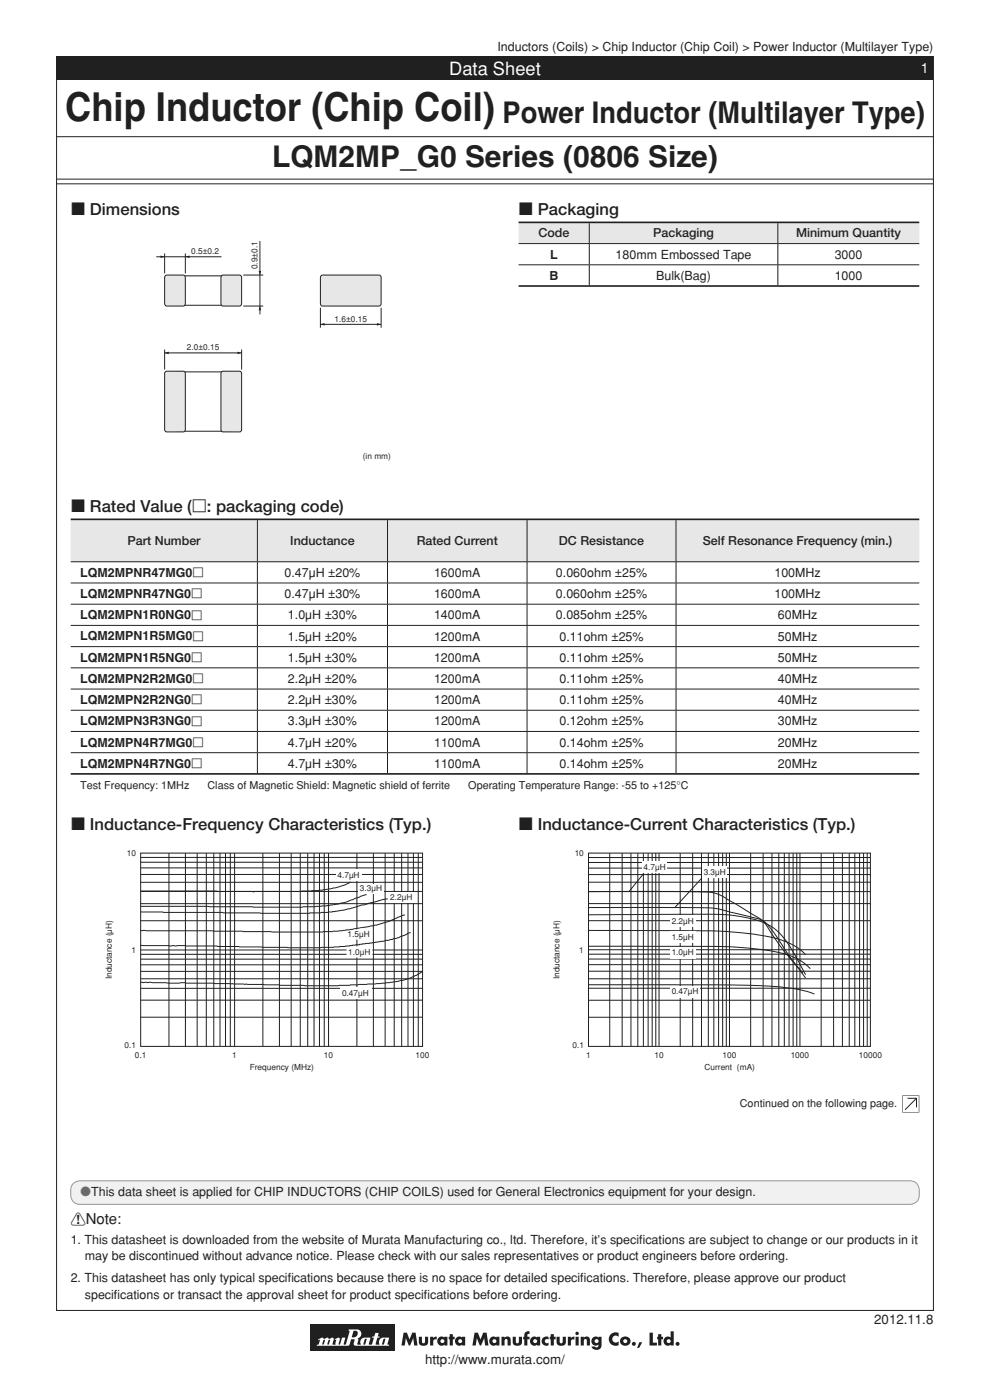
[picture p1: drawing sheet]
<svg xmlns="http://www.w3.org/2000/svg" width="210mm" height="297mm" viewBox="0 0 210 297" stroke-linecap="round" stroke-linejoin="round" font-family="sans-serif">
<path d="M12 12h186v266h-186z" fill="none" stroke="#231f20" stroke-width=".21"/>
<g fill="#231f20">
<path d="M12 12h186v5h-186z"/>
<path d="M85.6 282.7h.7l.6 1.5 .6-1.5h.7l.4 2.7h-.7l-.2-1.5-.7 1.5h-.3l-.6-1.5-.2 1.5h-.7z"/>
<path d="M88.8 283.6h.7v1.2l.3 .2 .3-.2 .1-1.2h.6v1.1a1.01 1.01 0 0 1-1 .8 1.01 1.01 0 0 1-1-.8z"/>
<path d="M91.2 283.6h.7v.3l.4-.3h.3v.6h-.5l-.2 .2v1h-.7z"/>
<path d="M95.4 283h.7v.6h.3v.5h-.3v1.3h-.7v-1.3h-.2v-.5h.2z"/>
<path d="M100.7 282.7h.7l.5 1.5 .6-1.5h.7l.4 2.7h-.7l-.2-1.5-.6 1.5h-.3l-.7-1.5-.2 1.5h-.7z"/>
<path d="M106.4 283.6h.6v.2a.72 .72 0 0 1 .9-.2 .72 .72 0 0 1 .4 .7v1.1h-.6v-1.1l-.3-.3-.3 .3-.1 1.1h-.6z"/>
<path d="M108.8 283.6h.6v1.2l.3 .2 .3-.2 .1-1.2h.6v1.1a1.01 1.01 0 0 1-1 .8 1.01 1.01 0 0 1-.9-.8z"/>
<path d="M111.4 282.7l.4-.3 .5 .1v.5l-.4 .1v.5h.4v.5h-.4v1.3h-.7v-1.3h-.2v-.5h.2z"/>
<path d="M115.1 283.9l.5-.3 .5-.1 .3 .1v.6a.46 .46 0 0 0-.7 0 .46 .46 0 0 0 0 .6 .46 .46 0 0 0 .7 0v.6a1 1 0 0 1-1.3-.2 1 1 0 0 1 0-1.3z"/>
<path d="M116.8 283h.7v.6h.4v.5h-.4v1.3h-.7v-1.3h-.2v-.5h.2z"/>
<path d="M118.1 283.6h.6v1.2l.3 .2 .3-.2 .1-1.2h.6v1.1a1.01 1.01 0 0 1-1 .8 1.01 1.01 0 0 1-.9-.8z"/>
<path d="M120.5 283.6h.6v.3l.4-.3h.3v.6h-.5l-.2 .2v1h-.6z"/>
<path d="M123.2 283.6h.6v.2a.72 .72 0 0 1 .9-.2 .72 .72 0 0 1 .4 .7v1.1h-.6v-1.1l-.3-.3-.3 .3-.1 1.1h-.6z"/>
<path d="M129.5 283.1l.8-.4h.7l.2 .1v.8a.75 .75 0 0 0-1.1-.1 .75 .75 0 0 0 0 1.1 .75 .75 0 0 0 1.1-.1v.9a1.45 1.45 0 0 1-1.8-.5 1.45 1.45 0 0 1 .1-1.8z"/>
<path d="M135.6 284.7h.6l-.6 1.2h-.5z"/>
<path d="M137.8 282.7h.7v2.1h.8v.6h-1.5z"/>
<path d="M139.6 283h.7v.6h.3v.5h-.3v1.3h-.7v-1.3h-.2v-.5h.2z"/>
<path d="M65.8 281h18.1v5.5h-18.1z"/>
<path d="M93 283.8a.94 .94 0 0 0-.1 1.4 .94 .94 0 0 0 1.3 0v.2h.7v-1.8h-.7v.2l-.1-.2a.89 .89 0 0 0-1.1 .2zM93.4 284.5a.45 .45 0 0 1 .9 0 .45 .45 0 0 1-.9 0z"/>
<path d="M96.8 283.8a.94 .94 0 0 0-.1 1.4 .94 .94 0 0 0 1.3 0v.2h.7v-1.8h-.7v.2l-.1-.2a.89 .89 0 0 0-1.1 .2zM97.2 284.5a.42 .42 0 0 1 .8 0 .42 .42 0 0 1-.8 0z"/>
<path d="M104 283.8a.94 .94 0 0 0-.1 1.4 .94 .94 0 0 0 1.4 0v.2h.6v-1.8h-.6v.2l-.2-.2a.89 .89 0 0 0-1.1 .2zM104.5 284.5a.42 .42 0 0 1 .8 0 .42 .42 0 0 1-.8 0z"/>
<path d="M112.7 283.8a.94 .94 0 0 0-.1 1.4 .94 .94 0 0 0 1.3 0v.2h.7v-1.8h-.7v.2l-.1-.2a.89 .89 0 0 0-1.1 .2zM113.1 284.5a.42 .42 0 0 1 .8 0 .42 .42 0 0 1-.8 0z"/>
<path d="M122.1 282.9a.37 .37 0 0 1 .7 0 .37 .37 0 0 1-.7 0zM122.1 283.6h.6v1.8h-.6z"/>
<path d="M125.7 283.8a.93 .93 0 0 0-.1 1.3 .93 .93 0 0 0 1.4 .1 .47 .47 0 0 1-.6 .6l-.2-.1h-.7a1.1 1.1 0 0 0 1.2 .6 1.1 1.1 0 0 0 .9-1v-1.7h-.6l-.1 .2a.79 .79 0 0 0-1.2 0zM126.1 284.5a.45 .45 0 0 1 .9 0 .45 .45 0 0 1-.9 0z"/>
<path d="M131.7 283.9a1.05 1.05 0 0 0 .9 1.6 1.05 1.05 0 0 0 .9-1.6 1.27 1.27 0 0 0-1.8 0zM132.2 284.5a.45 .45 0 0 1 .9 0 .45 .45 0 0 1-.9 0z"/>
<path d="M142.3 282.4v1.4a.93 .93 0 0 0-1.3 .1 .93 .93 0 0 0 0 1.2 .93 .93 0 0 0 1.3 .1v.2h.6v-3zM141.4 284.5a.45 .45 0 0 1 .9 0 .45 .45 0 0 1-.9 0z"/>
<circle cx="134.4" cy="285.1" r=".42"/>
<circle cx="143.7" cy="285.1" r=".42"/>
</g>
<path d="M67.5 284.2l.9-.4 .4 .2-.4 1.1 .1 .2 .2-.2 .3-.8-.2-.1v-.2l.6-.2h.2l.1 .2h.2l-.5 1.1 .2 .2 .2-.2 .2-.8-.1-.1v-.2l.8-.2 .1 .3-.3 1 .6 .2 .2-1-.2-.1-.1-.1 .8-.3 .3 .3-.3 1 .2 .2 .2-.2 .4-1.3h.6l-.3 1.3 .3 .2 .2-.2 .8-2.7-.2-.1v-.2l1.8-.1a.98 .98 0 0 1 .8 .9 .98 .98 0 0 1-.7 1.1l.1 .3-.2 .9h.7a.96 .96 0 0 1 .9-1.4h1.2l-.2 .6h-.7l.1-.4-.4 .1-.3 1.1h.3l.3-.8h.7l-.2 .7 .5 .2 .2-.2 .4-1.3-.4-.1 .1-.1 .4-.1 .2-.7h.7l-.2 .7 .4 .2-.4 .1-.4 1.3 .1 .2 .7-.1a.95 .95 0 0 1 .8-1.4h1.2l-.1 .5h-.7v-.3l-.3 .1-.3 1.1h.3l.3-.9h.7l-.2 .8 .3 .2v.2h-6.9a.45 .45 0 0 1-.6-.5l.2-.8-.4-.1v-.4h.2a.72 .72 0 0 0 .9-.7 .72 .72 0 0 0-.9-.7l-.4 1.3 .2 .1v.4l-.3 .1-.3 1-.3 .3h-6.6l-.1-.2 .4-.2 .3-.8h-.4z" fill="#fff"/>
<path d="M15.4 251.2a2.19 2.19 0 0 1 1.6-.7h176a2.3 2.3 0 0 1 2 3 1.93 1.93 0 0 1-2 2h-176a2.3 2.3 0 0 1-2-3l.1-.7z" fill="#f1f1f2"/>
<path d="M15.4 251.2a2.19 2.19 0 0 1 1.6-.7h176a2.3 2.3 0 0 1 2 3 1.93 1.93 0 0 1-2 2h-176a2.3 2.3 0 0 1-2-3l.1-.7z" fill="none" stroke="#939598" stroke-width=".21"/>
<path d="M12 29h186zM12 38h186zM12 39h186zM37.4 78.9h11.4v12.6h-11.4z" fill="none" stroke="#231f20" stroke-width=".21"/>
<path d="M35.1 78.8l3.8-.1 .4 .3v12.1l-.2 .5h-3.7l-.4-.2-.1-12.2z" fill="#e6e7e8"/>
<path d="M37.2 58.5h11.6v6.3h-11.6zM35.1 78.8l3.8-.1 .4 .3v12.1l-.2 .5h-3.7l-.4-.2-.1-12.2z" fill="none" stroke="#231f20" stroke-width=".21"/>
<path d="M35.1 58.4h3.8l.4 .2v5.8l-.2 .5h-3.7l-.4-.2-.1-5.8z" fill="#e6e7e8"/>
<path d="M35.1 58.4h3.8l.4 .2v5.8l-.2 .5h-3.7l-.4-.2-.1-5.8z" fill="none" stroke="#231f20" stroke-width=".21"/>
<path d="M47.1 78.8l3.7-.1 .4 .3 .1 12.1-.3 .5h-3.7l-.4-.2v-12.2z" fill="#e6e7e8"/>
<path d="M47.1 78.8l3.7-.1 .4 .3 .1 12.1-.3 .5h-3.7l-.4-.2v-12.2z" fill="none" stroke="#231f20" stroke-width=".21"/>
<path d="M47.1 58.4h3.7l.4 .2 .1 5.8-.3 .5h-3.7l-.4-.2v-5.8z" fill="#e6e7e8"/>
<path d="M47.1 58.4h3.7l.4 .2 .1 5.8-.3 .5h-3.7l-.4-.2v-5.8z" fill="none" stroke="#231f20" stroke-width=".21"/>
<path d="M68.2 58.4h12.4l.2 .5v5.8l-.4 .2h-12.2l-.2-.5v-5.5z" fill="#e6e7e8"/>
<path d="M68.2 58.4h12.4l.2 .5v5.8l-.4 .2h-12.2l-.2-.5v-5.5z" fill="none" stroke="#231f20" stroke-width=".21"/>
<g fill="#231f20">
<path d="M39.3 54.5l.9-.3v.5z"/>
<path d="M34 54.2l.9 .3-.9 .2z"/>
</g>
<path d="M33.2 54.5h13.8M34.9 53.8v4.2M39.3 53.8v4.2" fill="none" stroke="#231f20" stroke-width=".21"/>
<g fill="#231f20">
<path d="M34.9 74.9l.9-.3v.5z"/>
<path d="M50.4 74.6l.9 .3-.9 .2z"/>
</g>
<path d="M34.9 74.2v4.2M34.9 74.9h16.4M51.3 74.2v4.2" fill="none" stroke="#231f20" stroke-width=".21"/>
<g fill="#231f20">
<path d="M55.1 64.9l.3 .9h-.5z"/>
<path d="M54.9 57.5h.5l-.3 .9z"/>
</g>
<path d="M51.6 58.4h4.2M55.1 51.1v15.6M51.6 64.9h4.2" fill="none" stroke="#231f20" stroke-width=".21"/>
<g fill="#231f20">
<path d="M80 68.5l.8 .3-.8 .3z"/>
<path d="M68 68.8l.8-.3v.6z"/>
</g>
<path d="M68 65.3v4.2M68 68.8h12.8M80.8 65.3v4.2" fill="none" stroke="#231f20" stroke-width=".21"/>
<path d="M110 47.2h15v4.5h-15zM125 47.2h40v4.5h-40zM165 47.2h30v4.5h-30z" fill="#e6e7e8"/>
<path d="M110 47.2h85M110 60.7h85" fill="none" stroke="#231f20" stroke-width=".35"/>
<path d="M110 51.7h85M110 56.2h85M125 47.4v4.2M125 51.7v4.4M125 56.2v4.3M165 47.4v4.2M165 51.7v4.4M165 56.2v4.3" fill="none" stroke="#231f20" stroke-width=".21"/>
<path d="M15 110.2h39.6v9h-39.6zM54.6 110.2h27.6v9h-27.6zM82.2 110.2h29.6v9h-29.6zM111.8 110.2h31.6v9h-31.6zM143.4 110.2h51.6v9h-51.6z" fill="#e6e7e8"/>
<path d="M15 110.2h180M15 164.2h180" fill="none" stroke="#231f20" stroke-width=".35"/>
<g fill="none" stroke="#231f20" stroke-width=".21">
<path d="M15 119.2h180M54.6 119.2v4.4M54.6 110.4v8.7M82.2 119.2v4.4M82.2 110.4v8.7M111.8 119.2v4.4M111.8 110.4v8.7M143.4 110.4v8.7M143.4 119.2v4.4M15 123.7h180M15 128.2h180M15 132.7h180"/>
<path d="M15 137.2h180M54.6 123.7v4.4M54.6 128.2v4.4M54.6 132.7v4.4M54.6 137.2v4.4M82.2 123.7v4.4M82.2 128.2v4.4M82.2 132.7v4.4M82.2 137.2v4.4M111.8 123.7v4.4M111.8 128.2v4.4M111.8 132.7v4.4"/>
<path d="M111.8 137.2v4.4M143.4 123.7v4.4M143.4 128.2v4.4M143.4 132.7v4.4M143.4 137.2v4.4M15 141.7h180M15 146.2h180M15 150.7h180M15 155.2h180M15 159.7h180M54.6 141.7v4.4M54.6 146.2v4.4"/>
<path d="M54.6 150.7v4.4M54.6 155.2v4.4M54.6 159.7v4.3M82.2 141.7v4.4M82.2 146.2v4.4M82.2 150.7v4.4M82.2 155.2v4.4M82.2 159.7v4.3M111.8 141.7v4.4M111.8 146.2v4.4M111.8 150.7v4.4M111.8 155.2v4.4"/>
<path d="M111.8 159.7v4.3M143.4 141.7v4.4M143.4 146.2v4.4M143.4 150.7v4.4M143.4 155.2v4.4M143.4 159.7v4.3"/>
</g>
<path d="M29.8 181h59.8v41h-59.8z" fill="#fff"/>
<g fill="none" stroke="#231f20" stroke-width=".21">
<path d="M29.8 181h59.8v41h-59.8zM29.8 195.3h59.8M29.8 191.7h59.8M29.8 189.1h59.8M29.8 187.2h59.8M29.8 185.5h59.8M29.8 184.1h59.8M29.8 182.9h59.8M29.8 181.9h59.8M35.8 181v41M39.3 181v41M41.8 181v41"/>
<path d="M43.8 181v41M45.3 181v41M46.7 181v41M47.8 181v41M48.9 181v41M49.8 181v41M55.8 181v41M59.3 181v41M61.8 181v41M63.7 181v41M65.3 181v41M66.6 181v41"/>
<path d="M67.8 181v41M68.8 181v41M69.7 181v41M74.4 187.1a16.7 16.7 0 0 1-7 1.8l-13.6 .3-7.9-.2h-16.1M75.7 181v41M77.8 189.8l-1.9 .6a26.7 26.7 0 0 1-6.6 1.8l-5.2 .2-34.3-.1M79.2 181v41M81.7 181v41M82.3 190.7l-5.6 1.3-3.9 1.1-4.8 .6-12.7 .1-25.5-.3M83.6 181v41M85.2 181v41M85.9 194.1l-1.5 .5a27.1 27.1 0 0 1-8.8 2.4l-3 .5-4.3 .2-38.5-.3"/>
<path d="M86.5 181v41M87.1 197.8l-.4 .1a14.4 14.4 0 0 1-5.8 1.8l-7.7 1.1-5.2 .3-38.2-.6M87.7 181v41M88.7 181v41M29.8 215.8h59.8M29.8 212.2h59.8M29.8 209.7h59.8M29.8 207.6h59.8M29.8 206.1h59.8M29.8 204.7h59.8M29.8 203.5h59.8M29.8 202.5h59.8"/>
<path d="M29.8 201.5h59.8M89.6 206.1a15.8 15.8 0 0 1-8.5 2.5l-9.4 .5h-7l-19.4-.5h-9.7l-5.8-.2"/>
</g>
<g fill="#fff">
<path d="M71.2 184.5h5.5v2.4h-5.5z"/>
<path d="M72.2 209.4h6.6v2.4h-6.6z"/>
<path d="M73.5 201l1.5-.2h4v2.3h-5.5z"/>
<path d="M73.4 197.6l3.3-.7h2.2v2.4h-5.5z"/>
<path d="M82.4 189.3h5.5v2.2h-5.5z"/>
<path d="M76 187.5h5.5v2.1h-5.5z"/>
<path d="M124.8 181h59.8v41h-59.8z"/>
</g>
<g fill="none" stroke="#231f20" stroke-width=".21">
<path d="M124.8 197.4l26.7 .1 5 .3 4.2 .5a17.8 17.8 0 0 1 9.6 3.7l.6 .5M124.8 194.1l26.3-.2 3.5 .2 3.9 .6a12 12 0 0 1 9.3 6.6l3.1 5.5M124.8 192.5h22.6a22.5 22.5 0 0 1 8.5 1.2l2.9 .7a7.1 7.1 0 0 1 4.1 1.8l1.3 1.6 3.2 4.9 3.5 4.8M124.8 181h59.8v41h-59.8zM124.8 195.3h59.8M124.8 191.7h59.8M124.8 187.2h59.8M124.8 185.5h59.8M124.8 184.2h59.8M124.8 183h59.8M124.8 181.9h59.8M129.3 181v41"/>
<path d="M132 181v41M133.8 181v41M135.3 181v41M136.5 181v41M136.6 185.3l-3.1 3.8M137.5 181v41M138.3 181v41M139.1 181v41M139.8 181v41M144.3 181v41M146.9 181v41M148.8 181v41"/>
<path d="M148.8 186.3l-5.6 6.2M150.3 181v41M151.4 181v41M152.4 181v41M153.3 181v41M154.1 181v41M154.7 181v41M159.2 181v41M161.9 181v41M163.7 181v41M165.2 181v41M166.4 181v41"/>
<path d="M167.4 181v41M168.2 181v41M169 181v41M169.7 181v41M174.2 181v41M176.8 181v41M178.7 181v41M180.1 181v41M181.3 181v41M182.3 181v41M183.2 181v41M184 181v41"/>
<path d="M184.6 189.1l-59.8 .1h21.6a15.6 15.6 0 0 1 6.5 .7l5.9 3.5a10.4 10.4 0 0 1 4.1 3.4l.2 .4a59.1 59.1 0 0 0 7.2 9.2M124.8 200.7l29.1 .1 4.9 .3 4.9 .7a14.1 14.1 0 0 1 8.2 3.7M124.8 208.9h27.4l8.5 .2 3.8 .2 3.7 .4 2.9 .6 1.7 .6M124.8 215.8h59.8M124.8 212.2h59.8M124.8 209.6h59.8M124.8 207.6h59.8M124.8 206h59.8M124.8 204.6h59.8M124.8 203.5h59.8M124.8 202.4h59.8M124.8 201.5h59.8"/>
</g>
<g fill="#fff">
<path d="M142.2 209.2h6.1v2.4h-6.1z"/>
<path d="M142.2 200.9h5.4v2.4h-5.4z"/>
<path d="M142.2 197.7h5.4v2.3h-5.4z"/>
<path d="M142.2 194.3h5.4v2.4h-5.4z"/>
<path d="M149 183.8h5.2v2.4h-5.2z"/>
<path d="M136.2 182.8h5.2v2.4h-5.2z"/>
</g>
<path d="M191.5 232.5h3.4v3.4h-3.4zM191.4 232.4v3.6h3.6v-3.6z" fill="#231f20"/>
<path d="M192.5 233h1.9v1.9M194.4 233l-2.4 2.4" fill="none" stroke="#231f20" stroke-width=".21"/>
<text font-size="8.5" fill="#231f20" x="13.8" y="25.8">Chip Inductor (Chip Coil)</text>
<g font-size="6.3" fill="#231f20">
<text x="106.6" y="26.1">Power Inductor (Multilayer Type)</text>
<text x="57.7" y="35.5">LQM2MP_G0 Series (0806 Size)</text>
</g>
<text font-size="3.9" fill="#fff" x="95.3" y="15.9">Data Sheet</text>
<g font-size="3.5" fill="#231f20">
<text x="15" y="45.6">c Dimensions</text>
<text x="110" y="45.6">c Packaging</text>
<text x="15" y="108.6">c Rated Value (p: packaging code)</text>
<text x="15" y="176.1">c Inductance-Frequency Characteristics (Typ.)</text>
<text x="110" y="176.1">c Inductance-Current Characteristics (Typ.)</text>
</g>
<text font-size="3.2" fill="#231f20" x="15" y="259.8">!Note:</text>
<text font-size="3" fill="#fff" x="195.3" y="15.6">1</text>
<g font-size="2.8" fill="#231f20">
<text x="185.4" y="280.9">2012.11.8</text>
<text x="90.2" y="289.4">http://www.murata.com/</text>
</g>
<g font-size="2.6" fill="#231f20">
<text x="105.5" y="10.8">Inductors (Coils) &gt; Chip Inductor (Chip Coil) &gt; Power Inductor (Multilayer Type)</text>
<text x="114.2" y="50.4">Code</text>
<text x="138.6" y="50.4">Packaging</text>
<text x="168.9" y="50.4">Minimum Quantity</text>
<text x="116.5" y="59.4">B</text>
<text x="116.7" y="54.9">L</text>
<text x="130.6" y="54.9">180mm Embossed Tape</text>
<text x="139.2" y="59.4">Bulk(Bag)</text>
<text x="177.1" y="59.4">1000</text>
<text x="177.1" y="54.9">3000</text>
<text x="27" y="115.6">Part Number</text>
<text x="61.6" y="115.6">Inductance</text>
<text x="88.4" y="115.6">Rated Current</text>
<text x="118.6" y="115.6">DC Resistance</text>
<text x="149.1" y="115.6">Self Resonance Frequency (min.)</text>
<text x="17" y="122.4">LQM2MPNR47MG0p</text>
<text x="60.3" y="122.4">0.47µH ±20%</text>
<text x="92.1" y="122.4">1600mA</text>
<text x="117.9" y="122.4">0.060ohm ±25%</text>
<text x="164.3" y="122.4">100MHz</text>
<text x="17" y="126.9">LQM2MPNR47NG0p</text>
<text x="17" y="131.4">LQM2MPN1R0NG0p</text>
<text x="60.3" y="126.9">0.47µH ±30%</text>
<text x="61.1" y="131.4">1.0µH ±30%</text>
<text x="92.1" y="126.9">1600mA</text>
<text x="92.1" y="131.4">1400mA</text>
<text x="117.9" y="126.9">0.060ohm ±25%</text>
<text x="117.9" y="131.4">0.085ohm ±25%</text>
<text x="164.3" y="126.9">100MHz</text>
<text x="165" y="131.4">60MHz</text>
<text x="17" y="135.9">LQM2MPN1R5MG0p</text>
<text x="61.1" y="135.9">1.5µH ±20%</text>
<text x="92.1" y="135.9">1200mA</text>
<text x="118.7" y="135.9">0.11ohm ±25%</text>
<text x="165" y="135.9">50MHz</text>
<text x="17" y="140.4">LQM2MPN1R5NG0p</text>
<text x="61.1" y="140.4">1.5µH ±30%</text>
<text x="92.1" y="140.4">1200mA</text>
<text x="118.7" y="140.4">0.11ohm ±25%</text>
<text x="165" y="140.4">50MHz</text>
<text x="17" y="144.9">LQM2MPN2R2MG0p</text>
<text x="17" y="149.4">LQM2MPN2R2NG0p</text>
<text x="61.1" y="144.9">2.2µH ±20%</text>
<text x="61.1" y="149.4">2.2µH ±30%</text>
<text x="92.1" y="144.9">1200mA</text>
<text x="92.1" y="149.4">1200mA</text>
<text x="118.7" y="144.9">0.11ohm ±25%</text>
<text x="118.7" y="149.4">0.11ohm ±25%</text>
<text x="165" y="144.9">40MHz</text>
<text x="165" y="149.4">40MHz</text>
<text x="17" y="153.9">LQM2MPN3R3NG0p</text>
<text x="61.1" y="153.9">3.3µH ±30%</text>
<text x="92.1" y="153.9">1200mA</text>
<text x="118.7" y="153.9">0.12ohm ±25%</text>
<text x="165" y="153.9">30MHz</text>
<text x="17" y="158.4">LQM2MPN4R7MG0p</text>
<text x="61.1" y="158.4">4.7µH ±20%</text>
<text x="92.1" y="158.4">1100mA</text>
<text x="118.7" y="158.4">0.14ohm ±25%</text>
<text x="165" y="158.4">20MHz</text>
<text x="17" y="162.9">LQM2MPN4R7NG0p</text>
<text x="61.1" y="162.9">4.7µH ±30%</text>
<text x="92.1" y="162.9">1100mA</text>
<text x="118.7" y="162.9">0.14ohm ±25%</text>
<text x="165" y="162.9">20MHz</text>
<text x="15" y="263.9">1. This datasheet is downloaded from the website of Murata Manufacturing co., ltd. Therefore, it’s specifcations are subject to change or our products in it</text>
<text x="135.6" y="263.9">i</text>
<text x="18" y="267.4">may be discontinued without advance notice. Please check with our sales representatives or product engineers before ordering.</text>
<text x="15" y="272">2. This datasheet has only typical specifcations because there is no space for detailed specif</text>
<text x="18" y="275.5">specif</text>
<text x="24.2" y="275.5">i cations or transact the approval sheet for product specif</text>
<text x="61" y="272">i</text>
<text x="89.9" y="275.5">i cations before ordering.</text>
<text x="123.1" y="272">i cations. Therefore, please approve our product</text>
</g>
<text font-size="2.6" fill="#6d6e70" x="17" y="253.8">oThis data sheet is applied for CHIP INDUCTORS (CHIP COILS) used for General Electronics equipment for your design.</text>
<g font-size="2.3" fill="#231f20">
<text x="17" y="167.5">Test Frequency: 1MHz</text>
<text x="44" y="167.5">Class of Magnetic Shield: Magnetic shield of ferrite</text>
<text x="99.3" y="167.5">Operating Temperature Range: -55 to +125°C</text>
<text x="156.9" y="234.9">Continued on the following page.</text>
</g>
<g font-size="1.8" fill="#231f20">
<text x="40.5" y="53.9">0.5±0.2</text>
<text x="54.6" y="57.1" transform="rotate(-90 54.6 57.1)">0.9±0.1</text>
<text x="70.9" y="68.3">1.6±0.15</text>
<text x="39.6" y="74.3">2.0±0.15</text>
<text x="77" y="97.3">(in mm)</text>
<text x="26.9" y="181.6">10</text>
<text x="121.9" y="181.6">10</text>
<text x="136.5" y="184.6">4.7μH</text>
<text x="149.3" y="185.5">3.3μH</text>
<text x="71.6" y="186.4">4.7μH</text>
<text x="76.3" y="189.1">3.3μH</text>
<text x="82.8" y="191">2.2μH</text>
<text x="142.5" y="196">2.2μH</text>
<text x="27.9" y="202.1">1</text>
<text x="73.7" y="198.8">1.5μH</text>
<text x="73.9" y="202.6">1.0μH</text>
<text x="122.9" y="202.1">1</text>
<text x="142.5" y="199.4">1.5μH</text>
<text x="142.5" y="202.6">1.0μH</text>
<text x="23.7" y="207.8" transform="rotate(-90 23.7 207.8)">Inductance (μH)</text>
<text x="118.7" y="207.8" transform="rotate(-90 118.7 207.8)">Inductance (μH)</text>
<text x="72.5" y="211.3">0.47μH</text>
<text x="142.5" y="211">0.47μH</text>
<text x="26.4" y="222.3">0.1</text>
<text x="28.6" y="224.4">0.1</text>
<text x="49.3" y="224.4">1</text>
<text x="53" y="226.9">Frequency (MHz)</text>
<text x="68.7" y="224.4">10</text>
<text x="88.2" y="224.4">100</text>
<text x="121.4" y="222.3">0.1</text>
<text x="124.3" y="224.4">1</text>
<text x="138.8" y="224.4">10</text>
<text x="149.4" y="226.9">Current (mA)</text>
<text x="153.3" y="224.4">100</text>
<text x="167.7" y="224.4">1000</text>
<text x="182.2" y="224.4">10000</text>
</g>
</svg>
